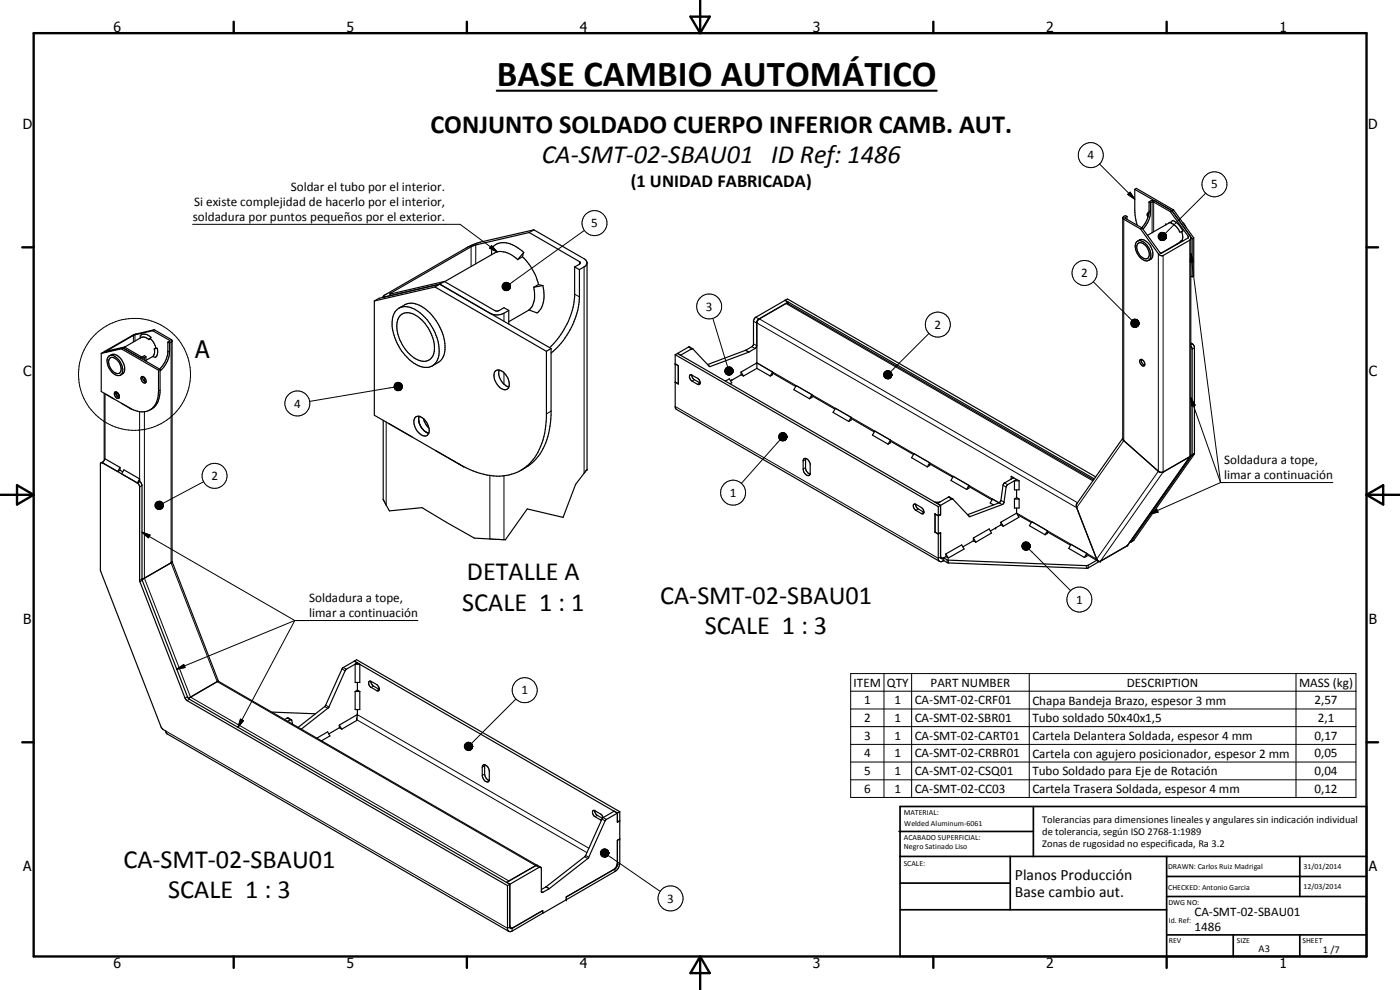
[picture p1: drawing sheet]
<svg xmlns="http://www.w3.org/2000/svg" width="420mm" height="297mm" viewBox="0 0 420 297" stroke-linecap="round" stroke-linejoin="round" font-family="sans-serif">
<g fill="none" stroke="#000" stroke-width=".35">
<path d="M340.6 56.8l11.1 6.4M340.6 56.8v7.7l.7 3.1M340.6 56.8l.4-.3 11.2 6.5M155.4 77.9a6.1 6.1 0 0 0-7-2l-14.9 8.6M156.8 77a17.3 17.3 0 0 1 4.8 8.4M157.2 75.7a9 9 0 0 0-7.2-2.8l-1.3 .5-1.1 .9-.1 2.2M157.2 75.7l-1.8 2.2M157.2 75.7l-.5 1.4-1.3 .8M158.8 69.8l15.3 8.9-.2 .6-1.4 .8M158.8 69.8l-16.7 3.9-25.1 14.4M160.2 69l-16 3.6-2.7 1-25.9 14.8-.5 .4-.1 .4M160.2 69l15.1 8.6 .5 .4 .4 .9"/>
<path d="M160.2 69l-1.4 .8M176.2 78.9v61.9l-3.4 4.5-3.8 9.9-10.8-2.5-6.5 9.3-9.3-.5-15.8-9.2-9.7 1-1.9-3.4v-23.8M176.2 78.9l-.4 .9-1.9 1.1M337 65.4v66.4l10.6 9.6 .7 .3 .8-.1 8.2-4.8M338.2 64.9v.9M338.2 64.9l-.5-.2-.7 .5v.4l5.3 3.1M338.2 64.9l-.5 .3v.3l5.1 2.9M341.2 72.5a2.23 2.23 0 0 1 3 1.1 3.6 3.6 0 0 1 .6 4.4 2.71 2.71 0 0 1-3.4-1.7 3.5 3.5 0 0 1-.2-3.8zM341.4 73.2l.2-.2a2.2 2.2 0 0 1 2.7 1.4 2.46 2.46 0 0 1 0 3.2 3.3 3.3 0 0 1-3.1-3.6zM341.8 72.1a2.16 2.16 0 0 1 2.9 .9 3.9 3.9 0 0 1 .9 4.6l-.5 .3M342.1 71.9l-.7 .4M342.3 68.7l5.3 7.4 1 .7 .5-.1 8-4.6 .3-.6"/>
<path d="M342.8 68.4l-.5 .3M342.8 68.4l5.6 7.6M344.8 63.9v.2M344.8 63.8l-.3 .1-.2 .4 .2 .9M344.8 60.6a9.5 9.5 0 0 1-.7 5.6l-1.4 2.1M344.8 60.6l.5 .3M345.3 60.9v3.2a7.9 7.9 0 0 1-2.3 4.6M345.3 60.9l.9-.3 5 2.9M345.5 77.7l-.8 .4M346.7 60.3l-1.1-.1-.8 .4M350 67.4l-.1-.2v.2M351.1 66.8l-6.7 3.8"/>
<path d="M351.2 63.5l5.5 7.7-8.3 4.8M351.6 66.7l-.8 .2M351.7 63.2l5.4 7.5 .3 .8M351.7 63.2l-.5 .3M351.7 63.2l6.1 8.4M351.8 66.2a5.3 5.3 0 0 1 3.2 3.1l-.9 .4a4.4 4.4 0 0 0-2.7-2.7zM352.2 63l6.1 8.4M352.2 63l-.5 .2M353.1 73.3h.2M354.3 72.4l-.3 .4-5.7 3.2M354.3 72.4l.4 .1M354.6 69.5l.4 1.4-.3 1.2"/>
<path d="M354.7 72.1l.3 .2M354.7 72.1l-.4 .3M354.9 66.7l1 1.5M357.4 71.5l-.1 65.3M357.8 71.6v11.5M358.3 71.4v11.4l-.5 .3M358.3 71.4l-.5 .2M45.8 99.2l5.2 3-.6 .5M45.8 99.2l-5.6 1.3-8.3 4.8M46.3 98.9l5.3 3.3v66.3M46.3 98.9l-6.4 1.7-8.4 4.8-.2 .3M46.3 98.9l-.5 .3"/>
<path d="M112.3 90.3v34.3l25.5 14.7M117 88.1v.1M118.9 93.1a4.5 4.5 0 0 1 6.1 0 14.9 14.9 0 0 1 6.6 14 4 4 0 0 1-6.3 2.5 15 15 0 0 1-7.5-14.2l.6-1.5zM119.7 92.5a6.2 6.2 0 0 1 3.1-1.5 9.1 9.1 0 0 1 7.7 4.6 13.1 13.1 0 0 1 2.7 11l-1 1.6-2.5 1.6M120.1 94.7a3.8 3.8 0 0 1 5.2 .2 12.4 12.4 0 0 1 5 10.6 3.3 3.3 0 0 1-5 2.4 12.2 12.2 0 0 1-6.1-11.1l.2-1zM130.5 86.1l-18.2 4.2M130.5 86.1l33.5 19.3M132 85.3l33.4 19.3M132 85.3l-16.1 3.7h-.9M132 85.3l-18.2 4.2-1.5 .8M132 85.3l-1.5 .8M133.4 84.5l15 8.6 1.1 .2 1.7-1 1.5 .8"/>
<path d="M133.4 84.5l-1.4 .8M133.4 84.5l-16.4 3.7M152.7 93.1l-1.5 .9a4.5 4.5 0 0 1-4.2 0M152.7 93.1v4.1M158.8 93l-6.1 3.5M160.2 86.2a6.8 6.8 0 0 1-1.5 6.8M161.6 85.4l1.3 .3M161.6 85.4l-1.4 .8M162.9 85.7l-2.7 .5M162.9 85.7a8.5 8.5 0 0 1-1.3 7.9l-.4 .3-2.5-.9M172.5 80.1v8.9a23.7 23.7 0 0 1-7.6 15.3M172.5 80.1l1.4 .8"/>
<path d="M173.9 80.9v8.2a23.5 23.5 0 0 1-8.5 16.9M227.1 96.5v7.3l-.4 .7-2 1.2-11.8 4.3-5-5.3M227.2 96.5l-.1 14M227.6 95.8l-.5 .7M227.7 95.8l8.3-4.8h.4l91.8 53M227.7 95.8l-.3 .3M235.6 90.1l-9.2 5.5-.3 .6v7.1l-.3 .6-2 1.2-11.5 4.3M235.6 90.1l.9 .6M235.6 90.1l.7-.4 92.5 53.4M235.6 90.1v.1M235.6 90.1l92.8 53.6M236.5 90.7l-8.9 5.1"/>
<path d="M236.5 90.7v.4M357.4 82.8l.4 .3M30.4 106v11.5l8.9 5.2M31.3 118v20.2M31.5 105.6l-.2 .1M31.8 118.3l2.3 1.4M31.9 105.3v.1M32.7 106.8a2.46 2.46 0 0 1 3.1 1.4l.7 1.1a2.5 2.5 0 0 1-.5 3.3 3.6 3.6 0 0 1-3.6-2.8l-.3-1.6 .1-.6zM32.8 106.8a2.28 2.28 0 0 1 3.5 .9 3.7 3.7 0 0 1 .6 4.4l-.8 .5M32.8 107.6a1.61 1.61 0 0 1 2.5 .6 2.65 2.65 0 0 1 .5 3.8 2.67 2.67 0 0 1-3-2.2l-.2-1zM34.8 117.6a1.42 1.42 0 0 0 1 1.7M35.3 117.9l.5 .9"/>
<path d="M35.3 117.9l-.6-.3a.79 .79 0 0 0-.5 .7 .79 .79 0 0 0 .4 .7 .68 .68 0 0 0 .5 .5 .68 .68 0 0 0 .7-.2M35.3 117.9l.4 .5 .1 .9M36.4 104.6l-6 1.4M36.4 104.6l11.2 6.5M36.9 104.4l11.1 6.4M36.9 104.4l-6.5 1.6M36.9 104.4l-.5 .2M37.4 104.1l5 2.9 .3 .1 .6-.4 .5 .3M37.4 104.1l-.5 .3M37.4 104.1l-5.4 1.2M42.5 113a1.14 1.14 0 0 1 1.1 .6 1.14 1.14 0 0 1-.1 1.3 1.36 1.36 0 0 1-1-1.9zM42.8 112.9a1.57 1.57 0 0 0 1 1.8"/>
<path d="M43.8 107v1.4M43.8 107l-.8 .4-1.1-.1M44.7 101.9l-.9-.6-1.2-.2-5.2 3M45.2 101.6l.8 .9 .8 1.9M45.2 101.6l-.5 .3M45.3 101.2a2.12 2.12 0 0 0-3.2-.4v.7M45.3 101.2l-.6 .7M45.3 101.2l-.1 .4M45.8 107l-2 1.1M47.2 104.5l-.9 .2M47.2 104.5l-.4-.1-.5 .3M47.2 104.5a2.71 2.71 0 0 1-.6 2.7l-.8-.2 .5-1v-1.3"/>
<path d="M47.6 111.1v6.2a6.4 6.4 0 0 1-2.4 5.6M48 110.8v6.9a5.6 5.6 0 0 1-2.7 5.2 5.6 5.6 0 0 1-5.9-.2l-2.9-1.7M48 110.8l-.4 .3M50.4 102.7a9.4 9.4 0 0 1-.5 5l-.4 1-1.6 2M50.4 102.7l.5 .2M50.9 102.9v2.8a8.1 8.1 0 0 1-2.9 5.6M51.6 102.3l-.7 .6M148.7 111.3a2.65 2.65 0 0 1 3.4 1.6 2.7 2.7 0 0 1 0 3.9 3.1 3.1 0 0 1-3.4-2.2 2.94 2.94 0 0 1 0-3.3zM149.8 111a4.5 4.5 0 0 0 2.9 5.1M164 105.4v20a20.4 20.4 0 0 1-5.3 13.9 15.3 15.3 0 0 1-16.7 2l-4.2-2M165.4 104.6v19.9a19.6 19.6 0 0 1-5.6 14.3l-3.5 2.3M165.4 104.6l-1.4 .8"/>
<path d="M202.6 106.4v15.8l.4 .7 79 45.5M202.6 109.1l1 .6v5.5M202.6 114.7l1 .5M202.6 106.4l79 45.6M202.6 114.6l1 .6M203.3 106l-.7 .4M203.3 106l79 45.6M207.1 112.5l.4-.1 1.8 1.1a1.25 1.25 0 0 1 .5 1.9l-.5-.1-1.6-1a1.45 1.45 0 0 1-.6-1.8zM207.6 112.5l.2 .8 .4 .5 1.9 1.1M207.9 104.6l-1.2-.5-3.4 1.9M207.9 104.7h-.4l-3.2 1.9-1-.6M217.7 114.3l1.2-.6 .7 1.2-.5 .2"/>
<path d="M222.4 111.6l4.7-2.7 4.7 2.7M222.4 111.6l.7 1.2M222.4 111.6v.8l.7 .4M222.5 112.4l-3.3 1.9M227.1 110.5l4.1 2.3M227.1 110.5l-4 2.3M231.8 111.9l7 4.1M231.8 111.6l-.6 1.2M231.8 111.6v.8l-.6 .4M243.7 118.7l6.9 4.1M243.7 118.4l-4.7-2.7-.8 1.2 4.7 2.7M243.7 118.4l-.8 1.2"/>
<path d="M243.7 118.4v.9l-.8 .3M342.2 107.9a1.16 1.16 0 0 1 1.2 .6 1.16 1.16 0 0 1-.1 1.3 1.36 1.36 0 0 1-1.1-1.9zM342.5 107.8a1.43 1.43 0 0 0 1.1 1.8M357.4 103.8l.4 1v31.7l-18.3 26.1h-.4M357.4 102.9l.4 .2M357.8 103.1l.7 1v32l-18.3 26.1-.7 .4M357.8 103.1l-.4 .3M30.3 138.9l-.2 .2v32l18.6 47.5 1 .7 .3 .8 102.7 59.3M30.3 138.9h.5M30.8 138.9l10.4 6M30.8 138.9l.7-1.2 4.5 2.6M30.8 138.9l4.5 2.6"/>
<path d="M31.1 138.4l-.8 .5M39.3 122.6v.1M116.6 127l7.1 4.1M124.7 125.1a1.87 1.87 0 0 1 2.6 .7 4.3 4.3 0 0 1 1.2 4.5 1.75 1.75 0 0 1-2.7-.4 4.2 4.2 0 0 1-1.3-4.6zM125.8 124.9a4.5 4.5 0 0 0 2.9 5.1M127.1 125.6a5.4 5.4 0 0 0 1.6 2.8M130.8 135.2l7 4.1M137.8 139.3l1.4 .8M241.2 137.7a1.14 1.14 0 0 1 1.7 .8l.3 .7-.2 3.3a1.59 1.59 0 0 1-2-1.8zM241.8 137.5v3.3a2.03 2.03 0 0 0 1.3 1.5M255.4 125.6l7 4M255.4 125.2l-.7 1.2"/>
<path d="M255.4 125.2v.8l-.7 .4M255.4 125.2l-4.7-2.7-.7 1.2 4.7 2.7M267.2 132.4l6.9 4M267.2 132l-4.7-2.7-.7 1.3 4.7 2.7M267.2 132l-.7 1.3M267.2 132v.8l-.7 .5M279 139.2l7 4M279 138.9l-.7 1.2M279 138.9v.8l-.7 .4M279 138.9l-4.7-2.8-.7 1.2 4.7 2.8M337 131.5l-14 19.9 .1 .9 6.1 15.7 .7 .5M357.3 136.8l-19.1 27"/>
<path d="M36 141.1l.9 .5M36 140.3l-.7 1.2M36 141.1l-.7 .4M36 140.3v.8M36.5 142.2l.7-1.2 4.7 2.7M41.2 144.9l.7 1v28.5l14 35.6 96.4 55.7M41.9 144.5l.7 1v28.4l14 35.7M41.9 143.7v.8M41.9 143.7l-.7 1.2M41.9 144.5l-.7 .4M274.3 151.3h.6l1.6 1a1.37 1.37 0 0 1 .5 1.9l-2.1-1.1a1.45 1.45 0 0 1-.6-1.8zM274.8 151.3l.2 .8 .4 .5 1.9 1.1"/>
<path d="M280.6 154.2h.1M280.6 159.7h.1M280.6 159.7l1 .5 .7-.4M280.6 154.2v5.5M280.6 154.2l1 .6 .7-.5M280.6 150.7h1.5l-.8 .3zM281.3 151l1 .6M281.6 152v15.8a.92 .92 0 0 0 .7 .8 .92 .92 0 0 0 .9-.4M282.3 159.8v7.5M282.3 154.3l-.7 .4M282.3 151.6v2.7M282.3 151.6l-.7 .4"/>
<path d="M285.9 149.7l-1.1-.6-3.5 1.9M285.9 149.6l-3.6 2M290.8 146l6.9 4M290.8 145.6l-4.7-2.7-.7 1.2 4.7 2.8M290.8 145.6l-.7 1.3M290.8 145.6v.9l-.7 .4M298.8 158.4l-1.6 .9M299.8 150.9l-9.4 3.5M299.8 150.9l-2-1.2-.6 1.2 .9 .6M300.4 156.7v.8M300.4 157.5l-1.6 1M300.4 156.7l.7 1.2"/>
<path d="M300.4 157.5l.7 .4M303.5 142.9l.7 .4-.7 .4zM304.2 143.3l-3 1.8-.8 5.1-.6 .7M304.2 143.3l.9 .6-3 1.9-.8 5-.3 .5-9.8 3.7h-.3l-5-5.4M304.2 143.3v.1M304.4 144.3v2.7h1.4v-2.7M304.4 144.3h1.4M304.4 144.3l.7-.5 .7 .5M304.4 149.7v2.7h1.4v-2.7M304.4 149.7h1.4M304.4 149.7l.7-.4 .7 .4M305.1 147v2.4"/>
<path d="M305.1 152.4v1.6M305.1 154l.7 1.2-4.7 2.7M305.1 154l-4.7 2.7M305.3 154.4l4.2 2.4M314.4 159.6l6.9 4M314.4 159.3l-4.7-2.8-.8 1.2 4.7 2.7M314.4 159.3l-.8 1.1M314.4 159.3v.8l-.8 .3M51.6 168.5l-9 5.2M51.6 168.5l14 35.9M282.3 166.9l.1 .5M282.3 167.3l.4 .3 .5-.2"/>
<path d="M282.3 167.3l.4 .2 .5-.1M283.2 167.4l1.3 .7 41.5 1.6 3.1-1.6M283.2 168.2l1.3 .7 41.5 1.6 3.9-2M283.2 167.4v.8M283.9 167l-.7 .4M283.9 166.2l.7 1.2M283.9 166.2v.8M283.9 167l.7 .4M283.9 166.2l4.7-2.7 .7 1.2-4.7 2.7M292.1 162.3l-3.1 1.8M292.1 161.4l.8 1.3M292.1 161.4v.9"/>
<path d="M292.1 162.3l.8 .4M292.1 161.4l4.8-2.7 .6 1.2-4.6 2.8M326.2 166.4l3.4 2M326.2 166l-.8 1.3M326.2 166v.9l-.8 .4M326.2 166l-4.8-2.7-.7 1.2 4.7 2.8M330.2 168.4l-.3 .1M338.2 163.8l-8 4.6M338.4 163.7l-.2 .1M106.3 198.4l79 45.6M106.3 198.4l.7-.4 79 45.5M106.3 198.4l-3.4 1.9-.3 .4-4.9 11.1-8.2 6.4"/>
<path d="M106.3 198.4l1 .5M106.6 199.3v5.5h1.4v-5.5M106.6 199.3h1.4M107.3 198.9l-3.3 1.9-.4 .5-5.1 11.1-8.1 6.4M107.3 198.9l.7 .4M107.3 198.9l-.7 .4M56.6 209.6l96.4 55.7M65.6 204.4l-9 5.2M65.6 204.4l95.5 55.2M81.6 213.7l13 .5M85.4 215.9l1.1-.5 .9 .5M87.4 215.9l.4 1.4"/>
<path d="M87.4 215.9l-1.1 .5M101.8 218.4l-3.1 1.8M101.8 217.6l.8 1.2M101.8 217.6v.8M101.8 218.4l.8 .4M106.6 207.5v5.4h1.4v-5.4M106.6 207.5h1.4M107.2 214.4l-.2 1.8-4.4 2.6M107.2 214.4l-5.4 3.2M107.3 204.8v2.3M107.3 212.9l-.1 1.5M107.3 207.1l.7 .4"/>
<path d="M107.3 207.1l-.7 .4M110.8 204.5h.6l1.7 .9a1.37 1.37 0 0 1 .4 1.9l-2.1-1.1a1.35 1.35 0 0 1-.6-1.7zM111.3 204.4l.1 .6 .5 .7 1.9 1.1M95.1 221.5l3.2-1.9 .7 1.2-2.5 1.5M144.9 229.6a1.55 1.55 0 0 1 1.9 1.6v3.1a.91 .91 0 0 1-1.6-.4 5.6 5.6 0 0 1-.4-4.1zM145.5 229.5l-.1 3 .6 1.2 .8 .5M178.5 243.2l.3 1 2 1.3M181 245.4l-.5-.9-1.9-1.3a.63 .63 0 0 0-.8 .3 .63 .63 0 0 0 .2 .8l.6 .7 1.9 1.1M185.3 258.9l-.4 1.3-.6 .6-14.3 8.3M185.3 246.7l.7-.4zM185.3 244v2.7M185.3 244l-3.4 1.9-.3 .4-5.1 11.2-11.6 9.1-2 1.1h-.4v-7.2l-.4-.4-9.1 5.2"/>
<path d="M185.3 244l-.9-.6-3.5 2-5.3 11.6-11.7 9.1-1.4 .8M186 251.8h.1M186 251.8l-.7 .3v7.4l-.4 .9-14.9 8.7M186 243.5v15.5a3.2 3.2 0 0 1-1.4 2.5l-14.6 8.5M186 243.5l-.7 .5M152.1 264.7l.9 .6M152.1 264.7v.1M152.3 265.7v13.1l.3 .6 .4 .1 .7-.1 9.1-5.4M153 265.3v13M153 265.3l-.7 .4M153 278.3l.3 .1M153 265.3v12.5l.3 .6"/>
<path d="M162.3 260.2l-1-.6h-.4l-8.8 5.1M162.8 274v-.8l-9.1 5.3-.5 .1-.2-.3M162.8 274h.1M162.9 274v-.8l-9.1 5.3-.5-.1M170 269.1v.9M170 270l-7.1 4"/>
</g>
<g fill="none" stroke="#000" stroke-width=".3">
<path d="M330 49.2l10.6 10.6M338.4 58.3l.8-.6 1.4 2.1zM361.9 58l-12.2 12.1M57.8 67.3h80.3l11.1 8.3M141.4 74v6M142.8 73.5v5.7M147.5 73.7l1.7 1.9-2.3-1.1zM173.9 78.5v.8M175.4 69.1l-22.5 16.2M337.3 65.8v66.4l-14.2 20.1-96-55.4M337.7 65.2v.3M344.8 63.3l.5 .3"/>
<path d="M345.8 60.6v9.2M346.2 60.6v9M347.6 70.8l2.5 .2-2.5 .1zM347.6 71.1l2.5-.1-2.5 .4zM347.6 71h2.5M347.6 70.5l2.5 .5-2.5-.2zM347.6 71.4l2.5-.4-2.3 .6zM347.6 76.1v65.3l-18.5 26.4-24-13.9M347.8 70.3l2.3 .7-2.5-.5zM347.8 71.6l2.3-.6-2.2 .8zM347.9 70.1l.2-.2 2 1.1zM347.9 70.1l2.2 .9-2.3-.7z"/>
<path d="M347.9 71.8l2.2-.8-2 1zM348.1 69.9l.2-.1 1.8 1.2zM348.1 72l2-1-1.8 1.1zM348.3 69.8l.3-.1 1.5 1.3zM348.3 72.1l1.8-1.1-1.5 1.2zM348.6 69.7h.3l1.2 1.3zM348.6 72.2l1.5-1.2-1.2 1.2zM348.9 69.7l.3 .1 .9 1.2zM349.1 76.7v64.9l-18.9 26.8M349.2 69.8l.9 1.2zM349.4 69.8l.7 1.2zM349.7 70l.4 1z"/>
<path d="M349.8 70.2l.3 .8zM350 70.4l.1 .6zM350.1 71l-.9 1.1-.3 .1zM350.1 71l-.9 1.1zM350.1 71l-.7 1.1zM350.1 71l-.4 .9zM350.1 71l-.3 .7zM350.1 71l-.1 .5zM350.1 71l-.1 .2zM356.6 70.9v.5M357.1 72.1v64.9l-18.9 26.8M357.4 76.1l.8 2.4-1 .1z"/>
<path d="M357.4 76.1l8.9 68.7M117.3 87.9v.3M150.7 85.9l2.5 .1-2.5 .1zM150.7 86.1l2.5-.1-2.5 .4zM150.7 86h2.5M150.7 85.6l2.5 .4-2.5-.1zM150.7 86.4l2.5-.4-2.3 .6zM150.9 85.3l2.3 .7-2.5-.4zM150.9 86.6l2.3-.6-2.2 .8zM151 85.1l.2-.2 2 1.1zM151 85.1l2.2 .9-2.3-.7zM151 86.8l2.2-.8-2 1z"/>
<path d="M151.2 84.9l.3-.1 1.7 1.2zM151.2 87l2-1-1.7 1.1zM151.2 94v2.4M151.5 84.8h.2l1.5 1.2zM151.5 87.1l1.7-1.1-1.5 1.2zM151.7 84.8l.3-.1 1.2 1.3zM151.7 87.2l1.5-1.2-1.2 1.2zM152 84.7l.3 .1 .9 1.2zM152.3 84.8l.9 1.2zM152.5 84.9l.7 1.1zM152.7 85l.5 1zM152.9 85.2l.3 .8z"/>
<path d="M153.1 85.5l.1 .5zM153.2 86l-.9 1.2h-.3zM153.2 86l-.9 1.2zM153.2 86l-.7 1.1zM153.2 86l-.5 .9zM153.2 86l-.3 .7zM153.2 86l-.1 .5zM153.2 86v.2zM172.5 88.3l1.4 .8M175.3 80.1v61.9M213.9 95.5l4.5 14.6M226.1 96.4l1 .5"/>
<path d="M226.9 95.2l.9 .5M227.9 95.7l95.5 55.1M235.9 91.1l92.1 53.2M328.1 84.5l11.6 11.6M339.4 96.9l2.4 .1-2.4 .2zM339.4 97.2l2.4-.2-2.4 .4zM339.4 97h2.4M339.4 96.6l2.4 .4-2.4-.1zM339.4 97.4l2.4-.4-2.3 .7zM339.5 96.4l2.3 .6-2.4-.4zM339.5 97.7l2.3-.7-2.1 .9zM339.7 96.1l.2-.1 1.9 1z"/>
<path d="M339.7 96.1l2.1 .9-2.3-.6zM339.7 97.9l2.1-.9-1.9 1zM339.9 96l.2-.2 1.7 1.2zM339.9 98l1.9-1-1.7 1.2zM340.1 95.8h.3l1.4 1.2zM340.1 98.2l1.7-1.2-1.4 1.2zM340.4 95.8h.2l1.2 1.2zM340.4 98.2l1.4-1.2-1.2 1.3zM340.6 95.8h.3l.9 1.2zM340.9 95.8l.3 .1 .6 1.1zM341.2 95.9l.6 1.1zM341.4 96.1l.4 .9z"/>
<path d="M341.6 96.3l.2 .7zM341.7 96.5l.1 .5zM341.8 97l-.9 1.2-.3 .1zM341.8 97l-.9 1.2zM341.8 97l-.6 1.1zM341.8 97l-.4 1zM341.8 97l-.2 .8zM341.8 97l-.1 .5zM341.8 97v.3zM31.5 118.2v19.5M32 105.3h.1M40 100.6v2"/>
<path d="M40.5 100.5v1.9M43.3 107.3v.8M43.3 113.2v1.2M48 117.1l-.4 .2M50.4 105.4l.5 .3M50.9 102.1v.3M51.3 102.7v66.2l13.9 35.6 96.5 55.8M118.3 115.9l2.4 .1-2.4 .1zM118.3 116.1l2.4-.1-2.4 .4zM118.3 116.2l-25.4 4.2M118.3 116h2.4M118.3 115.6l2.4 .4-2.4-.1z"/>
<path d="M118.3 116.4l2.4-.4-2.3 .6zM118.4 115.4l2.3 .6-2.4-.4zM118.4 116.6l2.3-.6-2.1 .8zM118.6 115.1l.2-.2 1.9 1.1zM118.6 115.1l2.1 .9-2.3-.6zM118.6 116.8l2.1-.8-1.9 1zM118.8 114.9l.2-.1 1.7 1.2zM118.8 117l1.9-1-1.7 1.1zM119 114.8l.3-.1 1.4 1.3zM119 117.1l1.7-1.1-1.4 1.2zM119.3 114.7h.2l1.2 1.3zM119.3 117.2l1.4-1.2-1.2 1.2z"/>
<path d="M119.5 114.7l.3 .1 .9 1.2zM119.8 114.8l.3 .1 .6 1.1zM120.1 114.9l.6 1.1zM120.3 115.1l.4 .9zM120.5 115.2l.2 .8zM120.6 115.4l.1 .6zM120.7 116l-.9 1.2h-.3zM120.7 116l-.6 1.1-.3 .1zM120.7 116l-.6 1.1zM120.7 116l-.4 1zM120.7 116l-.2 .8zM120.7 116l-.1 .5z"/>
<path d="M120.7 116v.2zM151.2 111.9v3.4M206.6 104.1l.9 .6M208.4 113.9l-.7 .4M210 114.9l-.7 .4M212.6 109.6l.5 .4M217.5 111.2l2.5 .1-2.5 .2zM217.5 111.5l2.5-.2-2.4 .4zM217.5 111.3h2.5M217.6 110.9l2.4 .4-2.5-.1zM217.6 111.7l2.4-.4-2.3 .7zM217.7 110.7l2.3 .6-2.4-.4z"/>
<path d="M217.7 112l2.3-.7-2.2 .9zM217.8 110.4l.2-.1 2 1zM217.8 110.4l2.2 .9-2.3-.6zM217.8 112.2l2.2-.9-2 1.1zM218 110.3l.3-.1 1.7 1.1zM218 112.4l2-1.1-1.7 1.2zM218.3 110.2l.3-.1 1.4 1.2zM218.3 112.5l1.7-1.2-1.4 1.3zM218.6 110.1h.3l1.1 1.2zM218.6 112.6l1.4-1.3-1.1 1.3zM218.9 110.1h.2l.9 1.2zM219.1 110.1l.9 1.2z"/>
<path d="M219.4 110.2l.6 1.1zM219.6 110.4l.4 .9zM219.7 110.6l.3 .7zM219.9 110.8l.1 .5zM220 111.3l-.9 1.2-.2 .1zM220 111.3l-.6 1.1-.3 .1zM220 111.3l-.6 1.1zM220 111.3l-.4 1zM220 111.3l-.3 .8zM220 111.3l-.1 .5zM220 111.3v.3zM223.7 105.1l1 .6"/>
<path d="M223.8 105.1l1 .5M225.7 104l.9 .6M226.1 103.2l1 .6M227.1 108.9l73.7 42.5M265.2 112.3l2.5 .1-2.5 .2zM265.2 112.6l2.5-.2-2.5 .4zM265.2 112.4h2.5M265.2 112.1l2.5 .3-2.5-.1zM265.2 112.8l2.5-.4-2.4 .7zM265.3 111.8l2.4 .6-2.5-.3zM265.3 113.1l2.4-.7-2.2 .9zM265.5 111.6l.2-.2 2 1z"/>
<path d="M265.5 111.6l2.2 .8-2.4-.6zM265.5 113.3l2.2-.9-2 1.1zM265.7 111.4l.3-.1 1.7 1.1zM265.7 113.5l2-1.1-1.7 1.2zM266 111.3l.2-.1 1.5 1.2zM266 113.6l1.7-1.2-1.5 1.3zM266.2 111.2h.3l1.2 1.2zM266.2 113.7l1.5-1.3-1.2 1.3zM266.5 111.2l1.2 1.2zM266.7 111.3l1 1.1zM267 111.3l.7 1.1zM267.2 111.5l.5 .9z"/>
<path d="M267.4 111.7l.3 .7zM267.5 111.9l.2 .5zM267.7 112.4l-1 1.3h-.2zM267.7 112.4l-1 1.3zM267.7 112.4l-.7 1.1zM267.7 112.4l-.5 1zM267.7 112.4l-.3 .8zM267.7 112.4l-.2 .5zM267.7 112.4l-.1 .3zM278.8 100l-11.5 11.5M357.4 119.3l1.3 2.2-1 .3zM357.4 119.3l8.9 25.5"/>
<path d="M357.8 103.1l-.4 .3M358.5 104.4l-.7 .4M41.9 123.5v21l-.7 .4M43.3 123.6v49.9l13.9 35.7 95.5 55.1M115.9 126.6v25M165.4 123.4l-1.4 .8M202.6 122l79 45.5 .7-.4M233.7 130.9l2.5 .2-2.5 .1zM233.7 131.2l2.5-.1-2.4 .3zM233.7 131.1h2.5M233.8 130.6l2.4 .5-2.5-.2zM233.8 131.4l2.4-.3-2.4 .6z"/>
<path d="M233.8 130.4l2.4 .7-2.4-.5zM233.8 131.7l2.4-.6-2.2 .8zM234 130.2l.2-.2 2 1.1zM234 130.2l2.2 .9-2.4-.7zM234 131.9l2.2-.8-2 1zM234.1 132l-11.6 13M234.2 130l.3-.1 1.7 1.2zM234.2 132.1l2-1-1.7 1.1zM234.5 129.9l.2-.1 1.5 1.3zM234.5 132.2l1.7-1.1-1.5 1.2zM234.7 129.8h.3l1.2 1.3zM234.7 132.3l1.5-1.2-1.2 1.2z"/>
<path d="M235 129.8h.3l.9 1.3zM235.3 129.8l.9 1.3zM235.5 130l.7 1.1zM235.7 130.1l.5 1zM235.9 130.3l.3 .8zM236 130.5l.2 .6zM236.2 131.1l-.9 1.1-.3 .1zM236.2 131.1l-.7 1.1h-.2zM236.2 131.1l-.7 1.1zM236.2 131.1l-.5 .9zM236.2 131.1l-.3 .7zM236.2 131.1l-.2 .5z"/>
<path d="M236.2 131.1v.2zM241.8 137.9l-.8 .4M358.4 136.3l-.7 .4M358.5 136l-.7 .4M42.6 159.7l2.4 .8-.5 .9zM42.6 145.7l-.7 .4M42.6 159.7l45.9 26.5M46.5 151.5l2.5 .1-2.5 .2zM46.5 151.8l2.5-.2-2.4 .4zM46.5 151.6h2.5M46.6 151.2l2.4 .4-2.5-.1zM46.6 152l2.4-.4-2.3 .7z"/>
<path d="M46.7 151l2.3 .6-2.4-.4zM46.7 152.3l2.3-.7-2.1 .9zM46.9 150.7l.2-.1 1.9 1zM46.9 150.7l2.1 .9-2.3-.6zM46.9 152.5l2.1-.9-1.9 1.1zM47.1 150.6l.2-.1 1.7 1.1zM47.1 152.7l1.9-1.1-1.7 1.2zM47.3 150.5l.3-.1 1.4 1.2zM47.3 152.8l1.7-1.2-1.4 1.3zM47.6 150.4h.2l1.2 1.2zM47.6 152.9l1.4-1.3-1.2 1.3zM47.8 150.4h.3l.9 1.2z"/>
<path d="M48.1 150.4l.9 1.2zM48.3 150.5l.7 1.1zM48.6 150.7l.4 .9zM48.8 150.9l.2 .7zM48.9 151.1l.1 .5zM49 151.6l-.9 1.2-.3 .1zM49 151.6l-.9 1.2zM49 151.6l-.7 1.1zM49 151.6l-.4 1zM49 151.6l-.2 .8zM49 151.6l-.1 .5zM49 151.6v.3z"/>
<path d="M61.1 144.5l-12.3 6.5M147 142.7v19M151.2 142.7v19.2M241.8 140.3l-.8 .4M275.6 152.7l-.7 .4M277.2 153.7l-.7 .4M284.6 149.1l1 .6M290.6 154.7l.6 .3M300.4 150.1l.9 .6M301 145.6l1 .5M301.5 144.9l.9 .5M345 154.2l2.1-1.5 .4 1z"/>
<path d="M366.3 144.8h33.7M366.3 144.8l-21.3 9.4M42.6 173.7l-.7 .4M42.7 174.2l-.7 .3M282.9 167.5l.1 .9M284.3 168v.8M284.6 168.1v.8M306.7 163.7l2.4 .2-2.4 .1zM306.7 164l2.4-.1-2.4 .4zM306.7 163.9h2.4M306.7 163.4l2.4 .5-2.4-.2zM306.7 164.3l2.4-.4-2.2 .6z"/>
<path d="M306.9 163.2l2.2 .7-2.4-.5zM306.9 164.5l2.2-.6-2.1 .8zM307 163l.2-.2 1.9 1.1zM307 163l2.1 .9-2.2-.7zM307 164.7l2.1-.8-1.9 1zM307.2 162.8l.3-.1 1.6 1.2zM307.2 164.9l1.9-1-1.6 1.1zM307.5 162.7l.2-.1 1.4 1.3zM307.5 165l1.6-1.1-1.4 1.2zM307.7 162.6h.3l1.1 1.3zM307.7 165.1l1.4-1.2-1.1 1.2zM308 162.6h.3l.8 1.3z"/>
<path d="M308.3 162.6l.2 .1 .6 1.2zM308.5 162.7l.6 1.2zM308.7 162.9l.4 1zM308.8 164.8l12.5 12.4M308.9 163.1l.2 .8zM309.1 163.3v.6zM309.1 163.9l-.8 1.2h-.3zM309.1 163.9l-.6 1.1-.2 .1zM309.1 163.9l-.6 1.1zM309.1 163.9l-.4 .9zM309.1 163.9l-.2 .7zM309.1 163.9v.5z"/>
<path d="M309.1 163.9v.2zM326 169.7v.8M326.6 169.6v.8M340.3 162.1l-.8 .4M88.5 186.2h36.9M88.5 186.2l-35.5 14.6M88.5 186.2l-17.1 32M49.7 219.3l102.6 59.2 .7-.4M53 200.8l2.1-1.4 .4 .9zM56.2 209l-.7 .5M56.8 209.8l-.6 .4M72.2 215.8l.9 .4-1.7 2z"/>
<path d="M86.2 215.4l.9 .6M97.4 212l1 .5M97.7 211.6l1 .5M102.6 200.7l1 .6M103 200.3l1 .5M107 215.9l69.1 39.9M107.2 214.4l69.5 40.1M112.1 205.9l-.7 .3M113.7 206.8l-.6 .4M154.8 209.7l-13.3 13.4M255.3 202.1h151.6v37.2h-151.6zM255.3 207.4h151.6"/>
<path d="M255.3 212.7h151.6M255.3 218h151.6M265.3 202.1v37.2M273.6 202.1v37.2M308.9 202.1v37.2M388.9 202.1v37.2M139.3 223.8l2.5 .1-2.5 .2zM139.3 224.1l2.5-.2-2.4 .4zM139.3 223.9h2.5M139.4 223.6l2.4 .3-2.5-.1zM139.4 224.3l2.4-.4-2.3 .7zM139.5 223.3l.2-.2 2.1 .8z"/>
<path d="M139.5 223.3l2.3 .6-2.4-.3zM139.5 224.6l2.3-.7-2.1 .9zM139.7 223.1l.2-.2 1.9 1zM139.7 224.8l2.1-.9-1.9 1.1zM139.9 222.9l.3-.1 1.6 1.1zM139.9 225l1.9-1.1-1.6 1.2zM140.2 222.8l.2-.1 1.4 1.2zM140.2 225.1l1.6-1.2-1.4 1.3zM140.4 222.7h.3l1.1 1.2zM140.4 225.2l1.4-1.3-1.1 1.3zM140.7 222.7l1.1 1.2zM140.9 222.8l.9 1.1z"/>
<path d="M141.2 222.8l.6 1.1zM141.4 223l.4 .9zM141.6 223.2l.2 .7zM141.8 223.4v.5zM141.8 223.9l-.9 1.3h-.2zM141.8 223.9l-.9 1.3zM141.8 223.9l-.6 1.1zM141.8 223.9l-.4 1zM141.8 223.9l-.2 .8zM141.8 223.9v.6zM141.8 223.9v.3zM145.4 232.2l-.7 .5"/>
<path d="M145.4 229.8l-.7 .4M255.3 223.4h151.6M255.3 228.6h151.6M255.3 234h151.6M175.5 257l.9 .6M175.8 256.7l.9 .5M179.3 244.6l-.7 .4M180.2 255.8l2.5 .1-2.5 .2zM180.2 256.1l2.5-.2-2.5 .4zM180.2 246l.5-.3 .9 .6M180.2 255.9h2.5M180.2 255.6l2.5 .3-2.5-.1z"/>
<path d="M180.2 256.3l2.5-.4-2.3 .7zM180.4 255.3l2.3 .6-2.5-.3zM180.4 256.6l2.3-.7-2.2 .9zM180.5 255.1l.3-.2 1.9 1zM180.5 255.1l2.2 .8-2.3-.6zM180.5 256.8l2.2-.9-1.9 1.1zM180.8 254.9l.2-.1 1.7 1.1zM180.8 257l1.9-1.1-1.7 1.2zM181 254.8l.3-.1 1.4 1.2zM181 257.1l1.7-1.2-1.4 1.3zM181 245.3l1 .6M181.3 254.7h.2l1.2 1.2z"/>
<path d="M181.3 257.2l1.4-1.3-1.2 1.3zM181.5 254.7l.3 .1 .9 1.1zM181.8 254.8l.9 1.1zM182 254.8l.7 1.1zM182.2 255l.5 .9zM182.4 255.2l.3 .7zM182.4 256.7l15.8 10.8M182.6 255.4l.1 .5zM182.7 255.9l-.9 1.3h-.3zM182.7 255.9l-.9 1.3zM182.7 255.9l-.7 1.1zM182.7 255.9l-.5 1z"/>
<path d="M182.7 255.9l-.3 .8zM182.7 255.9l-.1 .6zM182.7 255.9v.3zM186 259l-.8 .4M153 277.8h.1M153.6 278.5l.1 .9M162.5 267.5l.4 .2M163.9 266.1l.9 .6M163.9 266.1l1 .5M184.5 260.6l.1 .9"/>
<circle cx="327.3" cy="46.6" r="3.8"/>
<circle cx="364.5" cy="55.3" r="3.7"/>
<circle cx="178.4" cy="66.9" r="3.8"/>
<circle cx="212.9" cy="92" r="3.7"/>
<circle cx="281.5" cy="97.4" r="3.8"/>
<circle cx="325.5" cy="81.9" r="3.8"/>
<circle cx="40.4" cy="112.3" r="16.8"/>
<circle cx="89.2" cy="121.1" r="3.8"/>
<circle cx="64.4" cy="142.8" r="3.7"/>
<circle cx="220" cy="147.8" r="3.7"/>
<circle cx="323.9" cy="179.9" r="3.7"/>
<circle cx="157.5" cy="207.1" r="3.7"/>
<circle cx="201.2" cy="269.6" r="3.8"/>
</g>
<g fill="#000">
<circle cx="117" cy="88.2" r=".18"/>
<circle cx="202.6" cy="109.2" r=".18"/>
<circle cx="227.1" cy="108.9" r=".18"/>
<circle cx="176.2" cy="140.8" r=".18"/>
<circle cx="282.3" cy="159.8" r=".18"/>
<circle cx="282.3" cy="154.3" r=".18"/>
<circle cx="298.8" cy="158.4" r=".18"/>
<circle cx="330.2" cy="168.4" r=".18"/>
<circle cx="170" cy="270" r=".18"/>
</g>
<g fill="none" stroke="#000" stroke-width=".71">
<path d="M10.1 9.9h400v277.1h-400zM70.1 6.5v3.4M140.1 6.5v3.4M207.2 5h5.8l-2.9 4.9zM210.1 0v9.9M280.1 6.5v3.4M350.1 6.5v3.4M6.7 74.2h3.4M410.1 74.2h3.5M.1 148.5h10M5.1 145.6l5 2.9-5 2.9zM410.1 148.5h10"/>
<path d="M410.1 148.5l5-2.9v5.8zM6.7 222.7h3.4M410.1 222.7h3.5M70.1 287v3.4M140.1 287v3.4M210.1 287v10M210.1 287l2.9 5h-5.8zM280.1 287v3.4M350.1 287v3.4"/>
</g>
<g fill="none" stroke="#000" stroke-width=".51">
<path d="M269.8 249.5h40.3M270.1 242h140v45h-140zM270.1 257h140M303.2 257v16M310.1 242v15M350.1 257v30M390.1 257v12M270.1 265h33.1M270.1 273h80M350.1 269h60M350.1 263h60M350.1 280.5h60"/>
<path d="M370.1 280.5v6.5M390.1 280.5v6.5"/>
</g>
<g fill="#000">
<path d="M338.4 58.3l.8-.6 1.4 2.1zM147.5 73.7l1.7 1.9-2.3-1.1zM350 70.4l.1 .6zM349.8 70.2l.3 .8zM349.7 70l.4 1zM349.4 69.8l.7 1.2zM349.2 69.8l.9 1.2zM348.9 69.7l.3 .1 .9 1.2zM348.6 69.7h.3l1.2 1.3zM348.3 69.8l.3-.1 1.5 1.3zM348.1 69.9l.2-.1 1.8 1.2zM347.9 70.1l.2-.2 2 1.1z"/>
<path d="M347.9 70.1l2.2 .9-2.3-.7zM347.8 70.3l2.3 .7-2.5-.5zM347.6 71.4l2.5-.4-2.3 .6zM347.8 71.6l2.3-.6-2.2 .8zM347.9 71.8l2.2-.8-2 1zM348.1 72l2-1-1.8 1.1zM348.3 72.1l1.8-1.1-1.5 1.2zM348.6 72.2l1.5-1.2-1.2 1.2zM350.1 71l-.9 1.1-.3 .1zM350.1 71l-.9 1.1zM350.1 71l-.7 1.1zM350.1 71l-.4 .9z"/>
<path d="M350.1 71l-.3 .7zM350.1 71l-.1 .5zM350.1 71l-.1 .2zM357.4 76.1l.8 2.4-1 .1zM153.1 85.5l.1 .5zM152.9 85.2l.3 .8zM152.7 85l.5 1zM152.5 84.9l.7 1.1zM152.3 84.8l.9 1.2zM152 84.7l.3 .1 .9 1.2zM151.7 84.8l.3-.1 1.2 1.3zM151.5 84.8h.2l1.5 1.2z"/>
<path d="M151.2 84.9l.3-.1 1.7 1.2zM151 85.1l.2-.2 2 1.1zM151 85.1l2.2 .9-2.3-.7zM150.9 85.3l2.3 .7-2.5-.4zM150.7 86.4l2.5-.4-2.3 .6zM150.9 86.6l2.3-.6-2.2 .8zM151 86.8l2.2-.8-2 1zM151.2 87l2-1-1.7 1.1zM151.5 87.1l1.7-1.1-1.5 1.2zM151.7 87.2l1.5-1.2-1.2 1.2zM153.2 86l-.9 1.2h-.3zM153.2 86l-.9 1.2z"/>
<path d="M153.2 86l-.7 1.1zM153.2 86l-.5 .9zM153.2 86l-.3 .7zM153.2 86l-.1 .5zM153.2 86v.2zM341.7 96.5l.1 .5zM341.6 96.3l.2 .7zM341.4 96.1l.4 .9zM341.2 95.9l.6 1.1zM340.9 95.8l.3 .1 .6 1.1zM340.6 95.8h.3l.9 1.2zM340.4 95.8h.2l1.2 1.2z"/>
<path d="M340.1 95.8h.3l1.4 1.2zM339.9 96l.2-.2 1.7 1.2zM339.7 96.1l.2-.1 1.9 1zM339.7 96.1l2.1 .9-2.3-.6zM339.5 96.4l2.3 .6-2.4-.4zM339.4 97.4l2.4-.4-2.3 .7zM339.5 97.7l2.3-.7-2.1 .9zM339.7 97.9l2.1-.9-1.9 1zM339.9 98l1.9-1-1.7 1.2zM340.1 98.2l1.7-1.2-1.4 1.2zM340.4 98.2l1.4-1.2-1.2 1.3zM341.8 97l-.9 1.2-.3 .1z"/>
<path d="M341.8 97l-.9 1.2zM341.8 97l-.6 1.1zM341.8 97l-.4 1zM341.8 97l-.2 .8zM341.8 97l-.1 .5zM341.8 97v.3zM120.6 115.4l.1 .6zM120.5 115.2l.2 .8zM120.3 115.1l.4 .9zM120.1 114.9l.6 1.1zM119.8 114.8l.3 .1 .6 1.1zM119.5 114.7l.3 .1 .9 1.2z"/>
<path d="M119.3 114.7h.2l1.2 1.3zM119 114.8l.3-.1 1.4 1.3zM118.8 114.9l.2-.1 1.7 1.2zM118.6 115.1l.2-.2 1.9 1.1zM118.6 115.1l2.1 .9-2.3-.6zM118.4 115.4l2.3 .6-2.4-.4zM118.3 116.4l2.4-.4-2.3 .6zM118.4 116.6l2.3-.6-2.1 .8zM118.6 116.8l2.1-.8-1.9 1zM118.8 117l1.9-1-1.7 1.1zM119 117.1l1.7-1.1-1.4 1.2zM119.3 117.2l1.4-1.2-1.2 1.2z"/>
<path d="M120.7 116l-.9 1.2h-.3zM120.7 116l-.6 1.1-.3 .1zM120.7 116l-.6 1.1zM120.7 116l-.4 1zM120.7 116l-.2 .8zM120.7 116l-.1 .5zM120.7 116v.2zM219.9 110.8l.1 .5zM219.7 110.6l.3 .7zM219.6 110.4l.4 .9zM219.4 110.2l.6 1.1zM219.1 110.1l.9 1.2z"/>
<path d="M218.9 110.1h.2l.9 1.2zM218.6 110.1h.3l1.1 1.2zM218.3 110.2l.3-.1 1.4 1.2zM218 110.3l.3-.1 1.7 1.1zM217.8 110.4l.2-.1 2 1zM217.8 110.4l2.2 .9-2.3-.6zM217.7 110.7l2.3 .6-2.4-.4zM217.6 111.7l2.4-.4-2.3 .7zM217.7 112l2.3-.7-2.2 .9zM217.8 112.2l2.2-.9-2 1.1zM218 112.4l2-1.1-1.7 1.2zM218.3 112.5l1.7-1.2-1.4 1.3z"/>
<path d="M218.6 112.6l1.4-1.3-1.1 1.3zM220 111.3l-.9 1.2-.2 .1zM220 111.3l-.6 1.1-.3 .1zM220 111.3l-.6 1.1zM220 111.3l-.4 1zM220 111.3l-.3 .8zM220 111.3l-.1 .5zM220 111.3v.3zM267.5 111.9l.2 .5zM267.4 111.7l.3 .7zM267.2 111.5l.5 .9zM267 111.3l.7 1.1z"/>
<path d="M266.7 111.3l1 1.1zM266.5 111.2l1.2 1.2zM266.2 111.2h.3l1.2 1.2zM266 111.3l.2-.1 1.5 1.2zM265.7 111.4l.3-.1 1.7 1.1zM265.5 111.6l.2-.2 2 1zM265.5 111.6l2.2 .8-2.4-.6zM265.3 111.8l2.4 .6-2.5-.3zM265.2 112.8l2.5-.4-2.4 .7zM265.3 113.1l2.4-.7-2.2 .9zM265.5 113.3l2.2-.9-2 1.1zM265.7 113.5l2-1.1-1.7 1.2z"/>
<path d="M266 113.6l1.7-1.2-1.5 1.3zM266.2 113.7l1.5-1.3-1.2 1.3zM267.7 112.4l-1 1.3h-.2zM267.7 112.4l-1 1.3zM267.7 112.4l-.7 1.1zM267.7 112.4l-.5 1zM267.7 112.4l-.3 .8zM267.7 112.4l-.2 .5zM267.7 112.4l-.1 .3zM236 130.5l.2 .6zM235.9 130.3l.3 .8zM235.7 130.1l.5 1z"/>
<path d="M235.5 130l.7 1.1zM235.3 129.8l.9 1.3zM235 129.8h.3l.9 1.3zM234.7 129.8h.3l1.2 1.3zM234.5 129.9l.2-.1 1.5 1.3zM234.2 130l.3-.1 1.7 1.2zM234 130.2l.2-.2 2 1.1zM234 130.2l2.2 .9-2.4-.7zM233.8 130.4l2.4 .7-2.4-.5zM233.8 131.4l2.4-.3-2.4 .6zM233.8 131.7l2.4-.6-2.2 .8zM234 131.9l2.2-.8-2 1z"/>
<path d="M234.2 132.1l2-1-1.7 1.1zM234.5 132.2l1.7-1.1-1.5 1.2zM234.7 132.3l1.5-1.2-1.2 1.2zM236.2 131.1l-.9 1.1-.3 .1zM236.2 131.1l-.7 1.1h-.2zM236.2 131.1l-.7 1.1zM236.2 131.1l-.5 .9zM236.2 131.1l-.3 .7zM236.2 131.1l-.2 .5zM236.2 131.1v.2zM357.4 119.3l1.3 2.2-1 .3zM48.9 151.1l.1 .5z"/>
<path d="M48.8 150.9l.2 .7zM48.6 150.7l.4 .9zM48.3 150.5l.7 1.1zM48.1 150.4l.9 1.2zM47.8 150.4h.3l.9 1.2zM47.6 150.4h.2l1.2 1.2zM47.3 150.5l.3-.1 1.4 1.2zM47.1 150.6l.2-.1 1.7 1.1zM46.9 150.7l.2-.1 1.9 1zM46.9 150.7l2.1 .9-2.3-.6zM46.7 151l2.3 .6-2.4-.4zM46.6 152l2.4-.4-2.3 .7z"/>
<path d="M46.7 152.3l2.3-.7-2.1 .9zM46.9 152.5l2.1-.9-1.9 1.1zM47.1 152.7l1.9-1.1-1.7 1.2zM47.3 152.8l1.7-1.2-1.4 1.3zM47.6 152.9l1.4-1.3-1.2 1.3zM49 151.6l-.9 1.2-.3 .1zM49 151.6l-.9 1.2zM49 151.6l-.7 1.1zM49 151.6l-.4 1zM49 151.6l-.2 .8zM49 151.6l-.1 .5zM49 151.6v.3z"/>
<path d="M345 154.2l2.1-1.5 .4 1zM42.6 159.7l2.4 .8-.5 .9zM309.1 163.3v.6zM308.9 163.1l.2 .8zM308.7 162.9l.4 1zM308.5 162.7l.6 1.2zM308.3 162.6l.2 .1 .6 1.2zM308 162.6h.3l.8 1.3zM307.7 162.6h.3l1.1 1.3zM307.5 162.7l.2-.1 1.4 1.3zM307.2 162.8l.3-.1 1.6 1.2zM307 163l.2-.2 1.9 1.1z"/>
<path d="M307 163l2.1 .9-2.2-.7zM306.9 163.2l2.2 .7-2.4-.5zM306.7 164.3l2.4-.4-2.2 .6zM306.9 164.5l2.2-.6-2.1 .8zM307 164.7l2.1-.8-1.9 1zM307.2 164.9l1.9-1-1.6 1.1zM307.5 165l1.6-1.1-1.4 1.2zM307.7 165.1l1.4-1.2-1.1 1.2zM309.1 163.9l-.8 1.2h-.3zM309.1 163.9l-.6 1.1-.2 .1zM309.1 163.9l-.6 1.1zM309.1 163.9l-.4 .9z"/>
<path d="M309.1 163.9l-.2 .7zM309.1 163.9v.5zM309.1 163.9v.2zM53 200.8l2.1-1.4 .4 .9zM72.2 215.8l.9 .4-1.7 2zM141.8 223.4v.5zM141.6 223.2l.2 .7zM141.4 223l.4 .9zM141.2 222.8l.6 1.1zM140.9 222.8l.9 1.1zM140.7 222.7l1.1 1.2zM140.4 222.7h.3l1.1 1.2z"/>
<path d="M140.2 222.8l.2-.1 1.4 1.2zM139.9 222.9l.3-.1 1.6 1.1zM139.7 223.1l.2-.2 1.9 1zM139.5 223.3l.2-.2 2.1 .8zM139.5 223.3l2.3 .6-2.4-.3zM139.4 224.3l2.4-.4-2.3 .7zM139.5 224.6l2.3-.7-2.1 .9zM139.7 224.8l2.1-.9-1.9 1.1zM139.9 225l1.9-1.1-1.6 1.2zM140.2 225.1l1.6-1.2-1.4 1.3zM140.4 225.2l1.4-1.3-1.1 1.3zM141.8 223.9l-.9 1.3h-.2z"/>
<path d="M141.8 223.9l-.9 1.3zM141.8 223.9l-.6 1.1zM141.8 223.9l-.4 1zM141.8 223.9l-.2 .8zM141.8 223.9v.6zM141.8 223.9v.3zM182.6 255.4l.1 .5zM182.4 255.2l.3 .7zM182.2 255l.5 .9zM182 254.8l.7 1.1zM181.8 254.8l.9 1.1zM181.5 254.7l.3 .1 .9 1.1z"/>
<path d="M181.3 254.7h.2l1.2 1.2zM181 254.8l.3-.1 1.4 1.2zM180.8 254.9l.2-.1 1.7 1.1zM180.5 255.1l.3-.2 1.9 1zM180.5 255.1l2.2 .8-2.3-.6zM180.4 255.3l2.3 .6-2.5-.3zM180.2 256.3l2.5-.4-2.3 .7zM180.4 256.6l2.3-.7-2.2 .9zM180.5 256.8l2.2-.9-1.9 1.1zM180.8 257l1.9-1.1-1.7 1.2zM181 257.1l1.7-1.2-1.4 1.3zM181.3 257.2l1.4-1.3-1.2 1.3z"/>
<path d="M182.7 255.9l-.9 1.3h-.3zM182.7 255.9l-.9 1.3zM182.7 255.9l-.7 1.1zM182.7 255.9l-.5 1zM182.7 255.9l-.3 .8zM182.7 255.9l-.1 .6zM182.7 255.9v.3z"/>
</g>
<g fill="none" stroke="#000" stroke-width=".38">
<path d="M150.7 85.8h2.5M150.7 86.2h2.5M339.4 97.2h2.4M118.3 116.2h2.4M217.5 111.1h2.5M265.2 112.2h2.5M265.2 112.6h2.5M233.7 131.3h2.5M46.5 151.8h2.5M306.7 164.1h2.4M139.3 223.8h2.5M139.3 224.1h2.5"/>
<path d="M180.2 255.8h2.5M180.2 256.1h2.5"/>
</g>
<path d="M347.6 70.7h2.5M347.6 71.2h2.5M339.4 96.8h2.4M118.3 115.8h2.4M217.5 111.5h2.5M233.7 130.9h2.5M46.5 151.4h2.5M306.7 163.7h2.4" fill="none" stroke="#000" stroke-width=".42"/>
<path d="M149.1 27.2h132" fill="none" stroke="#000" stroke-width=".63"/>
<text font-size="11" x="149.1" y="25.7">BASE CAMBIO AUTOMÁTICO</text>
<g font-size="7.9">
<text x="129.2" y="39.9">CONJUNTO SOLDADO CUERPO INFERIOR CAMB. AUT.</text>
<text x="162.6" y="48.9">CA-SMT-02-SBAU01 ID Ref: 1486</text>
<text x="140.1" y="174.2">DETALLE A</text>
<text x="138.7" y="183.2">SCALE 1 : 1</text>
<text x="198.1" y="181.1">CA-SMT-02-SBAU01</text>
<text x="211.5" y="190.1">SCALE 1 : 3</text>
<text x="37" y="260.5">CA-SMT-02-SBAU01</text>
<text x="50.5" y="269.5">SCALE 1 : 3</text>
</g>
<text font-size="7.2" x="58.6" y="107.4">A</text>
<text font-size="5.5" x="189.3" y="56">(1 UNIDAD FABRICADA)</text>
<g font-size="4.7">
<text x="304.6" y="263.9">Planos Producción</text>
<text x="304.6" y="269.3">Base cambio aut.</text>
</g>
<g font-size="4.2">
<text x="34" y="9.6">6</text>
<text x="104" y="9.6">5</text>
<text x="174" y="9.6">4</text>
<text x="244" y="9.6">3</text>
<text x="314" y="9.6">2</text>
<text x="384" y="9.6">1</text>
<text x="6.8" y="38.7">D</text>
<text x="410.6" y="38.7">D</text>
<text x="7" y="112.9">C</text>
<text x="410.8" y="112.9">C</text>
<text x="7" y="187.1">B</text>
<text x="410.8" y="187.1">B</text>
<text x="7" y="261.4">A</text>
<text x="410.8" y="261.4">A</text>
<text x="34" y="290.4">6</text>
<text x="104" y="290.4">5</text>
<text x="174" y="290.4">4</text>
<text x="244" y="290.4">3</text>
<text x="314" y="290.4">2</text>
<text x="384" y="290.4">1</text>
</g>
<g font-size="3.9">
<text x="326.3" y="47.8">4</text>
<text x="87.3" y="57.3">Soldar el tubo por el interior.</text>
<text x="363.5" y="56.6">5</text>
<text x="58.3" y="61.8">Si existe complejidad de hacerlo por el interior,</text>
<text x="57.9" y="66.3">soldadura por puntos pequeños por el exterior.</text>
<text x="177.4" y="68.2">5</text>
<text x="324.5" y="83.2">2</text>
<text x="211.8" y="93.3">3</text>
<text x="280.5" y="98.7">2</text>
<text x="88.3" y="122.3">4</text>
<text x="367.4" y="139.2">Soldadura a tope,</text>
<text x="367.4" y="143.8">limar a continuación</text>
<text x="63.4" y="144.1">2</text>
<text x="219" y="149.1">1</text>
<text x="92.8" y="180.6">Soldadura a tope,</text>
<text x="92.8" y="185.1">limar a continuación</text>
<text x="322.9" y="181.1">1</text>
<text x="156.5" y="208.4">1</text>
<text x="256.2" y="206">ITEM</text>
<text x="266.2" y="206">QTY</text>
<text x="279.3" y="206">PART NUMBER</text>
<text x="338.2" y="206">DESCRIPTION</text>
<text x="389.9" y="206.1">MASS (kg)</text>
<text x="259.3" y="211.3">1</text>
<text x="268.5" y="211.3">1</text>
<text x="274.5" y="211.3">CA-SMT-02-CRF01</text>
<text x="309.8" y="211.4">Chapa Bandeja Brazo, espesor 3 mm</text>
<text x="394.5" y="211.3">2,57</text>
<text x="259.3" y="222">3</text>
<text x="259.3" y="216.7">2</text>
<text x="268.5" y="222">1</text>
<text x="268.5" y="216.7">1</text>
<text x="274.5" y="222">CA-SMT-02-CART01</text>
<text x="274.5" y="216.7">CA-SMT-02-SBR01</text>
<text x="309.8" y="216.7">Tubo soldado 50x40x1,5</text>
<text x="394.5" y="222">0,17</text>
<text x="395.5" y="216.7">2,1</text>
<text x="259.3" y="227.2">4</text>
<text x="268.5" y="227.2">1</text>
<text x="274.5" y="227.2">CA-SMT-02-CRBR01</text>
<text x="309.8" y="222">Cartela Delantera Soldada, espesor 4 mm</text>
<text x="309.8" y="227.3">Cartela con agujero posicionador, espesor 2 mm</text>
<text x="394.5" y="227.2">0,05</text>
<text x="259.3" y="232.6">5</text>
<text x="268.5" y="232.6">1</text>
<text x="274.5" y="232.6">CA-SMT-02-CSQ01</text>
<text x="309.8" y="232.7">Tubo Soldado para Eje de Rotación</text>
<text x="394.5" y="232.6">0,04</text>
<text x="259.3" y="237.9">6</text>
<text x="268.5" y="237.9">1</text>
<text x="274.5" y="237.9">CA-SMT-02-CC03</text>
<text x="309.8" y="238">Cartela Trasera Soldada, espesor 4 mm</text>
<text x="394.5" y="237.9">0,12</text>
<text x="200.3" y="270.8">3</text>
<text x="358.5" y="275">CA-SMT-02-SBAU01</text>
<text x="358.5" y="279.4">1486</text>
</g>
<g font-size="3.1">
<text x="312.7" y="246.8">Tolerancias para dimensiones lineales y angulares sin indicación individual</text>
<text x="312.7" y="250.4">de tolerancia, según ISO 2768-1:1989</text>
<text x="312.7" y="254">Zonas de rugosidad no especificada, Ra 3.2</text>
<text x="377.7" y="285.6">A3</text>
<text x="397" y="285.9">1 /7</text>
</g>
<g font-size="2.4">
<text x="271.2" y="244.4">MATERIAL:</text>
<text x="271.3" y="252">ACABADO SUPERFICIAL:</text>
<text x="271.4" y="247.9">Welded Aluminum-6061</text>
<text x="271.3" y="254.6">Negro Satinado Liso</text>
<text x="271.2" y="259.7">SCALE:</text>
<text x="350.6" y="260.8">DRAWN: Carlos Ruiz Madrigal</text>
<text x="391.2" y="260.6">31/01/2014</text>
<text x="350.6" y="267">CHECKED: Antonio Garcia</text>
<text x="391.2" y="266.7">12/03/2014</text>
<text x="350.6" y="271.4">DWG NO:</text>
<text x="350.8" y="276.9">Id. Ref:</text>
<text x="350.8" y="282.8">REV</text>
<text x="371.2" y="282.9">SIZE</text>
<text x="390.9" y="282.9">SHEET</text>
</g>
</svg>
